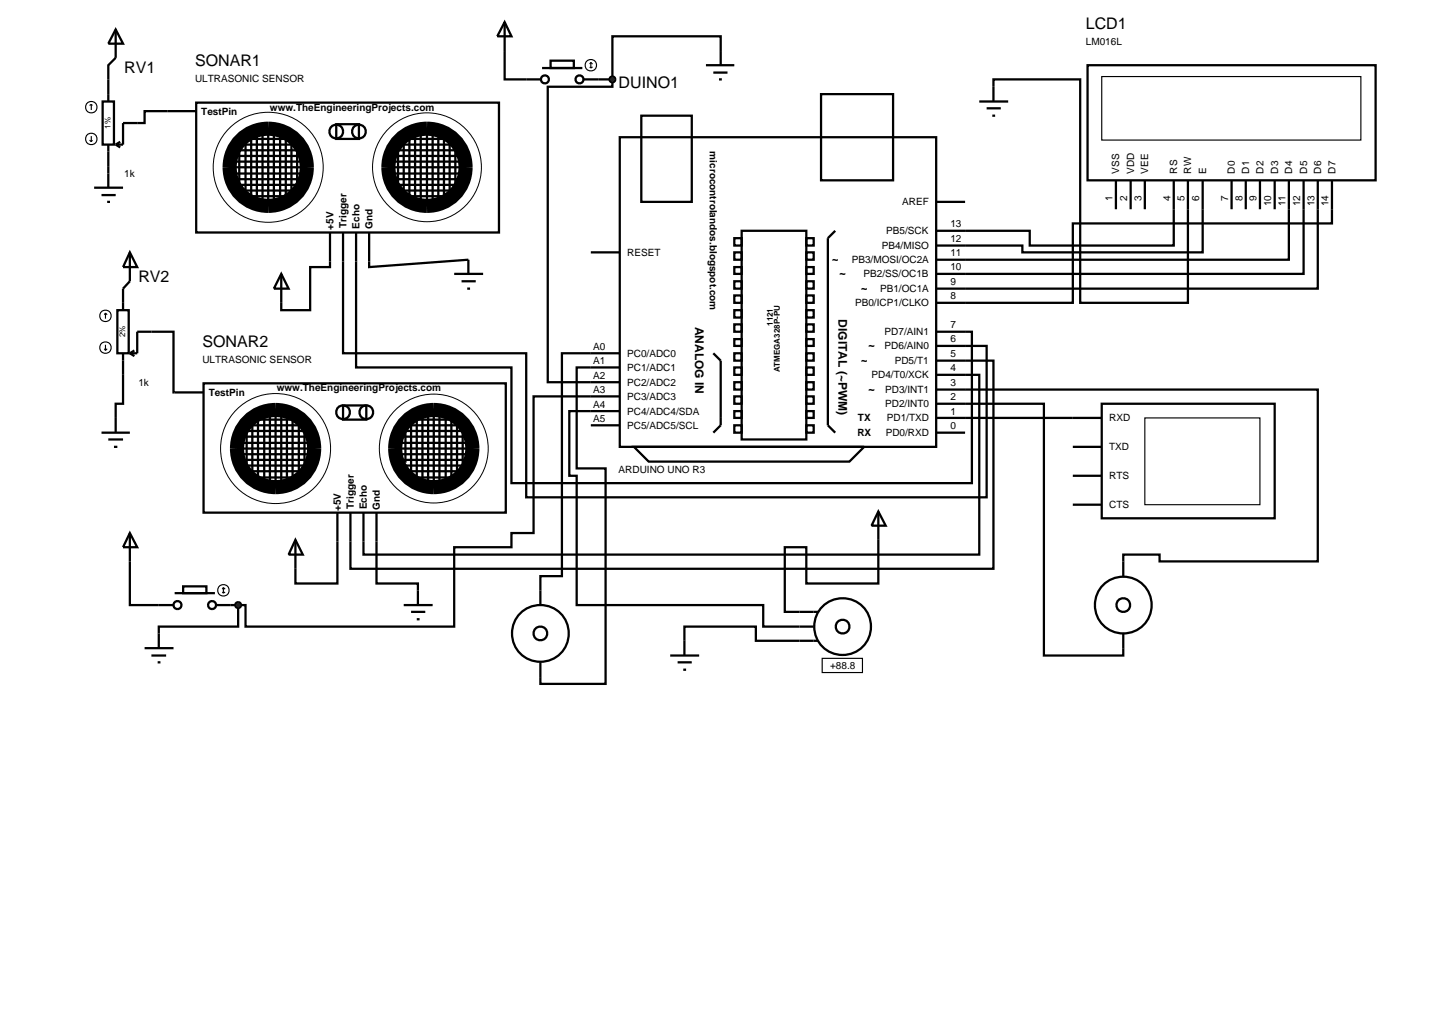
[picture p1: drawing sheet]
<svg xmlns="http://www.w3.org/2000/svg" width="257mm" height="180mm" viewBox="0 0 257 180" stroke-linecap="round" stroke-linejoin="round" font-family="sans-serif">
<g fill="none" stroke="#000" stroke-width=".4">
<path d="M18.1 17.9h2v7.6h-2zM20.4 5.2v5l-1.3 1.3v6.4M20.4 5.2l1.3 2.5h-2.6zM34.6 18.1h53.4v22.9h-53.4zM34.6 19.6h-9.1v2.1h-3.8v3.8h-1.3M89 3.9v10.1h6.3M89 3.9l1.2 2.5h-2.5zM95.6 12h7.1M97.1 10.7h4.1v1.3h-4.1zM102.9 14h5.1M108 14v1.3h-11.4v52.1h12.7M124.5 11.5h5"/>
<path d="M125.8 12.8h2.5M126.8 14h.5M127.1 11.5v-5.1h-19.1v7.6M144.8 16.6h12.7v15.2h-12.7zM172.7 17.9h5.1M174 19.1h2.5M175.2 17.9v-3.9h15.3v39.4h19v-21.6M191.8 11.5h50.8v20.3h-50.8zM16.6 33.1h5.1M17.9 34.4h2.5M18.9 35.6h.5M19.1 25.5v7.6"/>
<path d="M20.4 25.5l.8 .5M21.2 25l-.8 .5M40.2 30.6h13M40.7 28.5h12.7M40.7 27.5h12.5M40.7 31.6h12.2M41 29.5h12.2M41.2 26.5h11.7M41.2 25.5h10.9M41.2 32.6h11.5M41.5 33.6h10.9M41.5 34.6h10.4"/>
<path d="M42.2 26.2v6.6M42.5 24.5h8.6M43.3 24.7v9.4M44.3 24.5v10.4M45.3 23.7v11.7M46.3 23.7v11.9M47.3 23.7v12.4M48.3 23.7v12.4M49.4 23.2v12.7M50.4 24.2v11.7M51.4 25.5v9.6M52.4 26.5v6.6"/>
<path d="M59.3 21.9h4v2.6h-4zM68.7 27.5h12.2M69.2 29.5h12.7M69.2 28.5h12.4M69.2 30.6h12.4M69.4 26.5h11.5M69.4 25.5h10.4M69.4 31.6h11.7M69.9 32.6h11.5M70.2 26.2v5.9M70.4 33.6h9.7M70.9 24.5h8.2"/>
<path d="M71.2 34.6h7.6M71.2 24.7v9.4M72.2 24.2v10.7M73.2 23.4v12M74.2 23.4v12.2M75.3 23.4v12.2M76.3 23.4v12.2M77.3 23.7v11.7M78.3 24.2v10.7M79.3 25.5v8.6M80.3 26v7.1M109.3 24.2h55.8v54.6h-55.8z"/>
<path d="M113.1 20.4h8.9v15.2h-8.9zM165.1 35.6h5.1M175 20.4h.5M196.8 31.8v5.1M199.4 31.8v5.1M201.9 31.8v5.1M207 31.8v11.5h-25.4v-2.6h-16.5M212.1 31.8v12.7h-31.8v-1.2h-15.2M217.2 31.8v5.1M219.7 31.8v5.1M222.2 31.8v5.1M224.8 31.8v5.1"/>
<path d="M227.3 31.8v14h-62.2M229.9 31.8v16.5h-64.8M232.4 31.8v19.1h-67.3M234.9 31.8v7.6h-45.7v14h-24.1M20.7 54.7h2v7.6h-2zM22.9 44.5l1.3 2.6h-2.5zM22.9 44.5v5.1l-1.2 1.3v3.8M49.6 48.3l1.3 2.6h-2.6zM58.2 41v6.1h-3.5v7.6h-5.1v-6.4M60.5 41v21.3h32.3v25.4h81.2v-26.7h-8.9M62.8 41v23.8h27.4v20.4h81.2v-26.7h-6.3M65.1 41v6.1l17.5-1.3v2.5"/>
<path d="M80.1 48.3h5.1M81.4 49.6h2.5M82.4 50.9h.5M104.2 44.5h5.1M129.5 42h1.3v1.3h-1.3zM129.5 44.5h1.3v1.3h-1.3zM129.5 47.1h1.3v1.2h-1.3zM129.5 49.6h1.3v1.3h-1.3zM129.5 52.1h1.3v1.3h-1.3zM129.5 54.7h1.3v1.3h-1.3zM129.5 57.2h1.3v1.3h-1.3zM129.5 59.8h1.3v1.2h-1.3z"/>
<path d="M130.8 40.7h11.4v36.8h-11.4zM142.2 42h1.3v1.3h-1.3zM142.2 44.5h1.3v1.3h-1.3zM142.2 47.1h1.3v1.2h-1.3zM142.2 49.6h1.3v1.3h-1.3zM142.2 52.1h1.3v1.3h-1.3zM142.2 54.7h1.3v1.3h-1.3zM142.2 57.2h1.3v1.3h-1.3zM142.2 59.8h1.3v1.2h-1.3zM147.3 40.7l-1.3 1.3v33l1.3 1.3M17.9 76.3h5M19.1 77.5h2.6"/>
<path d="M20.1 78.8h.6M21.7 62.3v8.9h-1.3v5.1M22.9 62.3h1.3v-3.8h6.4v10.7h5.3M22.9 62.3l.8 .5M23.7 61.8l-.8 .5M35.9 67.6h53.3v22.8h-53.3zM42 78.1h12.7M42 77h12.4M42.2 79.1h12.2M42.5 75h10.9M42.5 76h11.7M43.5 75.8v6.6"/>
<path d="M43.8 74h8.6M44.5 74.2v9.4M45.5 74v10.4M46.6 73.2v11.7M47.6 73.2v12M48.6 73.2v12.5M49.6 73.2v12.5M50.6 72.7v12.7M51.6 73.7v11.7M52.7 75v9.7M53.7 76v6.6M60.5 71.5h4.1v2.5h-4.1z"/>
<path d="M69.9 77h12.2M70.4 79.1h12.7M70.4 78.1h12.5M70.7 75h10.4M70.7 76h11.4M71.5 75.8v5.8M72.2 74h8.1M72.5 74.2v9.4M73.5 73.7v10.7M74.5 73v11.9M75.5 73v12.2M76.5 73v12.2"/>
<path d="M77.5 73v12.2M78.6 73.2v11.7M79.6 73.7v10.7M80.6 75v8.6M81.6 75.5v7.1M104.2 75h5.1M109.3 62.3h-10.2v39.3h-3.8v5.1M109.3 64.8h-7.6v17.8h5.1v38h-11.5v-3.8M109.3 69.9h-15.2v24.1h-3.9v2.5h-10.1v14h-36.8v-3.8h-1.3M109.3 72.5h-8.9v11.4h1.3v22.8h32.9v3.8h6.4M111.8 78.8h40.6l-2.6 2.6h-35.4zM125.8 62.3l1.3 1.3v11.4l-1.3 1.3"/>
<path d="M129.5 62.3h1.3v1.3h-1.3zM129.5 64.8h1.3v1.3h-1.3zM129.5 67.4h1.3v1.3h-1.3zM129.5 69.9h1.3v1.3h-1.3zM129.5 72.5h1.3v1.2h-1.3zM129.5 75h1.3v1.3h-1.3zM142.2 62.3h1.3v1.3h-1.3zM142.2 64.8h1.3v1.3h-1.3zM142.2 67.4h1.3v1.3h-1.3zM142.2 69.9h1.3v1.3h-1.3zM142.2 72.5h1.3v1.2h-1.3zM142.2 75h1.3v1.3h-1.3z"/>
<path d="M165.1 66.1h7.6v31.7h-108.6v-7.4M165.1 63.6h10.1v36.7h-113.4v-9.9M165.1 68.7h67.3v30.3h-27.9v-1.2h-6.4v3.8M165.1 71.2h19v44.4h14v-3.9M165.1 73.7h29.2M165.1 76.3h5.1M189.2 78.8h5.1M194.3 71.2h30.5v20.2h-30.5zM22.9 99v7.7h5.1M41.5 80.1h12.9M42 81.1h12.2M42.5 82.1h11.4"/>
<path d="M42.8 83.1h10.9M42.8 84.2h10.4M52.1 95.2l1.3 2.6h-2.5zM59.5 90.4v12.5h-7.4v-7.7M66.4 90.4v12.5h7.3v3.8M70.4 80.1h12.5M70.7 81.1h11.7M71.2 82.1h11.4M71.7 83.1h9.7M72.5 84.2h7.6M154.9 95.2v7.7h-12.7v-6.4h-3.8v11.4h2.6M189.2 83.9h5.1"/>
<path d="M189.2 89h5.1M40.7 106.7h1.3M42 106.7v3.8h-14v1.2M71.2 106.7h5.1M72.5 107.9h2.5M73.5 109.2h.5M120.7 113v-2.5h12.6v2.5h7.7"/>
<circle cx="96.1" cy="14" r=".7"/>
<circle cx="102.2" cy="14" r=".7"/>
<circle cx="59.3" cy="23.2" r="1.21"/>
<circle cx="63.3" cy="23.2" r="1.21"/>
<circle cx="60.5" cy="72.7" r="1.21"/>
<circle cx="64.6" cy="72.7" r="1.21"/>
<circle cx="95.3" cy="111.7" r="5"/>
<circle cx="95.3" cy="111.7" r="1.21"/>
<circle cx="198.1" cy="106.7" r="5"/>
<circle cx="198.1" cy="106.7" r="1.21"/>
</g>
<g fill="none" stroke="#000" stroke-width=".2">
<path d="M16.1 18.4l-.3 .2M16.1 18.4l.2 .2M16.1 18.4v1M104 11.8l.2 .2M104.2 11v1M104.2 11l-.2 .3M104.2 11l.3 .3M104.5 11.8l-.3 .2M194.3 13.5h45.7v11.2h-45.7zM15.8 24.7l.3 .3M16.1 24v1M16.3 24.7l-.2 .3"/>
<path d="M18.6 55.2l-.2 .3M18.6 55.2l.3 .3M18.6 55.2v1M18.4 61.5l.2 .3M18.6 60.8v1M18.9 61.5l-.3 .3M201.9 73.7h20.3v15.3h-20.3z"/>
<circle cx="16.1" cy="18.9" r="1.01"/>
<circle cx="104.2" cy="11.5" r="1.01"/>
<circle cx="16.1" cy="24.5" r="1.01"/>
<circle cx="18.6" cy="55.7" r="1.01"/>
<circle cx="18.6" cy="61.3" r="1.01"/>
</g>
<g fill="none" stroke="#000" stroke-width=".18">
<circle cx="47.3" cy="29.5" r="9.7"/>
<circle cx="75.3" cy="29.5" r="9.6"/>
<circle cx="48.6" cy="79.1" r="9.7"/>
<circle cx="76.5" cy="79.1" r="9.6"/>
</g>
<g fill="none" stroke="#000" stroke-width="2.5" stroke-linecap="butt">
<circle cx="47.3" cy="29.5" r="6.8"/>
<circle cx="75.3" cy="29.5" r="6.8"/>
<circle cx="48.6" cy="79.1" r="6.8"/>
<circle cx="76.5" cy="79.1" r="6.8"/>
</g>
<path d="M107.6 13.7l.4-.2-.5 .5zM108 13.5l.4 .2 .1 .3zM108 14.5l.5-.5-.1 .3zM107.5 14l.5 .5-.3-.1z" fill="#004000" stroke="#000" stroke-width=".4"/>
<path d="M107.5 14l.5-.5 .5 .5-.5 .5z" fill="#004000"/>
<g fill="none" stroke="#000" stroke-width=".4">
<path d="M22.9 94l1.3 2.5h-2.5zM22.9 94v5M25.5 114.3h5.1M26.7 115.6h2.6M27.8 116.8h.5M28 106.7h2.6M28 111.7v2.6M30.8 104.6h7.1M32.3 103.4h4.1v1.2h-4.1zM38.2 106.7h2.5"/>
<circle cx="31.3" cy="106.7" r=".7"/>
<circle cx="37.4" cy="106.7" r=".7"/>
</g>
<g fill="none" stroke="#000" stroke-width=".2">
<path d="M39.2 104.4l.2 .2M39.4 103.6v1M39.4 103.6l-.2 .3M39.4 103.6l.3 .3M39.7 104.4l-.3 .2"/>
<circle cx="39.4" cy="104.1" r="1.01"/>
</g>
<path d="M41.7 106.3l.3-.1-.5 .5zM42 106.2l.3 .1 .2 .4zM42 107.2l.5-.5-.2 .4zM41.5 106.7l.5 .5-.3-.1z" fill="#004000" stroke="#000" stroke-width=".4"/>
<path d="M42 106.2l.5 .5-.5 .5-.5-.5z" fill="#004000"/>
<g fill="none" stroke="#000" stroke-width=".4">
<path d="M154.9 90.2l1.3 2.5h-2.5zM154.9 90.2v5M118.2 115.6h5.1M119.5 116.8h2.5M120.5 118.1h.5M120.7 113v2.6M141 107.9h3.3M141 113h3.3M141 110.5h2.5"/>
<circle cx="148.6" cy="110.5" r="1.21"/>
<circle cx="148.6" cy="110.5" r="5"/>
</g>
<path d="M145 116.1h7.1v2.5h-7.1z" fill="none" stroke="#000" stroke-width=".2"/>
<g font-size="2.8">
<text x="191.5" y="5.2">LCD1</text>
<text x="34.4" y="11.6">SONAR1</text>
<text x="21.9" y="12.9">RV1</text>
<text x="109.1" y="15.5">DUINO1</text>
<text x="24.4" y="49.8">RV2</text>
<text x="35.7" y="61.2">SONAR2</text>
</g>
<g font-size="2.1">
<text x="146.7" y="46.4">~</text>
<text x="148" y="48.9">~</text>
<text x="151.8" y="51.5">~</text>
<text x="122.6" y="57.6" transform="rotate(90 122.6 57.6)">ANALOG IN</text>
<text x="147.9" y="56.3" transform="rotate(90 147.9 56.3)">DIGITAL (~PWM)</text>
<text x="151.8" y="64.2">~</text>
<text x="153.1" y="61.6">~</text>
<text x="153.1" y="69.3">~</text>
</g>
<g font-size="1.8">
<text x="191.5" y="8">LM016L</text>
<text x="34.4" y="14.4">ULTRASONIC SENSOR</text>
<text x="35.5" y="20.2">TestPin</text>
<text x="47.6" y="19.5">www.TheEngineeringProjects.com</text>
<text x="125.2" y="26.7" transform="rotate(90 125.2 26.7)">microcontrolandos.blogspot.com</text>
<text x="21.9" y="31.3">1k</text>
<text x="196.2" y="35.4" transform="rotate(-90 196.2 35.4)">1</text>
<text x="197.4" y="30.6" transform="rotate(-90 197.4 30.6)">VSS</text>
<text x="198.8" y="35.4" transform="rotate(-90 198.8 35.4)">2</text>
<text x="200" y="30.6" transform="rotate(-90 200 30.6)">VDD</text>
<text x="201.3" y="35.4" transform="rotate(-90 201.3 35.4)">3</text>
<text x="202.5" y="30.6" transform="rotate(-90 202.5 30.6)">VEE</text>
<text x="206.4" y="35.4" transform="rotate(-90 206.4 35.4)">4</text>
<text x="207.6" y="30.6" transform="rotate(-90 207.6 30.6)">RS</text>
<text x="208.9" y="35.4" transform="rotate(-90 208.9 35.4)">5</text>
<text x="210.1" y="30.6" transform="rotate(-90 210.1 30.6)">RW</text>
<text x="211.5" y="35.4" transform="rotate(-90 211.5 35.4)">6</text>
<text x="212.7" y="30.6" transform="rotate(-90 212.7 30.6)">E</text>
<text x="216.6" y="35.4" transform="rotate(-90 216.6 35.4)">7</text>
<text x="217.8" y="30.6" transform="rotate(-90 217.8 30.6)">D0</text>
<text x="219.1" y="35.4" transform="rotate(-90 219.1 35.4)">8</text>
<text x="220.3" y="30.6" transform="rotate(-90 220.3 30.6)">D1</text>
<text x="221.6" y="35.4" transform="rotate(-90 221.6 35.4)">9</text>
<text x="222.8" y="30.6" transform="rotate(-90 222.8 30.6)">D2</text>
<text x="225.4" y="30.6" transform="rotate(-90 225.4 30.6)">D3</text>
<text x="227.9" y="30.6" transform="rotate(-90 227.9 30.6)">D4</text>
<text x="230.5" y="30.6" transform="rotate(-90 230.5 30.6)">D5</text>
<text x="233" y="30.6" transform="rotate(-90 233 30.6)">D6</text>
<text x="235.5" y="30.6" transform="rotate(-90 235.5 30.6)">D7</text>
<text x="58.8" y="40.5" transform="rotate(-90 58.8 40.5)">+5V</text>
<text x="61.1" y="40.2" transform="rotate(-90 61.1 40.2)">Trigger</text>
<text x="63.4" y="40.3" transform="rotate(-90 63.4 40.3)">Echo</text>
<text x="65.7" y="40.4" transform="rotate(-90 65.7 40.4)">Gnd</text>
<text x="156.3" y="41.3">PB5/SCK</text>
<text x="159.1" y="36.2">AREF</text>
<text x="167.6" y="40.1">13</text>
<text x="224.2" y="36.4" transform="rotate(-90 224.2 36.4)">10</text>
<text x="226.7" y="36.4" transform="rotate(-90 226.7 36.4)">11</text>
<text x="229.3" y="36.4" transform="rotate(-90 229.3 36.4)">12</text>
<text x="231.8" y="36.4" transform="rotate(-90 231.8 36.4)">13</text>
<text x="234.3" y="36.4" transform="rotate(-90 234.3 36.4)">14</text>
<text x="110.6" y="45.1">RESET</text>
<text x="150.2" y="46.4">PB3/MOSI/OC2A</text>
<text x="155.5" y="43.9">PB4/MISO</text>
<text x="167.6" y="47.7">10</text>
<text x="167.6" y="45.2">11</text>
<text x="167.6" y="42.7">12</text>
<text x="150.8" y="54">PB0/ICP1/CLKO</text>
<text x="152.3" y="48.9">PB2/SS/OC1B</text>
<text x="155.2" y="51.5">PB1/OC1A</text>
<text x="167.6" y="52.8">8</text>
<text x="167.6" y="50.3">9</text>
<text x="156" y="59.1">PD7/AIN1</text>
<text x="167.6" y="57.9">7</text>
<text x="35.7" y="64">ULTRASONIC SENSOR</text>
<text x="104.6" y="64.2">A1</text>
<text x="104.6" y="61.7">A0</text>
<text x="110.6" y="65.4">PC1/ADC1</text>
<text x="110.6" y="62.9">PC0/ADC0</text>
<text x="156" y="61.6">PD6/AIN0</text>
<text x="157.8" y="64.2">PD5/T1</text>
<text x="167.6" y="65.5">4</text>
<text x="167.6" y="63">5</text>
<text x="167.6" y="60.4">6</text>
<text x="24.4" y="68.1">1k</text>
<text x="36.8" y="69.8">TestPin</text>
<text x="48.8" y="69">www.TheEngineeringProjects.com</text>
<text x="104.6" y="71.9">A4</text>
<text x="104.6" y="69.3">A3</text>
<text x="104.6" y="66.8">A2</text>
<text x="110.6" y="70.5">PC3/ADC3</text>
<text x="110.6" y="68">PC2/ADC2</text>
<text x="153.7" y="66.7">PD4/T0/XCK</text>
<text x="156.1" y="71.8">PD2/INT0</text>
<text x="156.1" y="69.3">PD3/INT1</text>
<text x="167.6" y="70.6">2</text>
<text x="167.6" y="68.1">3</text>
<text x="104.6" y="74.4">A5</text>
<text x="110.6" y="75.6">PC5/ADC5/SCL</text>
<text x="110.6" y="73.1">PC4/ADC4/SDA</text>
<text x="151.2" y="76.9">RX</text>
<text x="151.3" y="74.3">TX</text>
<text x="156.2" y="76.9">PD0/RXD</text>
<text x="156.4" y="74.3">PD1/TXD</text>
<text x="167.6" y="75.7">0</text>
<text x="167.6" y="73.1">1</text>
<text x="195.6" y="74.3">RXD</text>
<text x="109.1" y="83.4">ARDUINO UNO R3</text>
<text x="195.6" y="79.4">TXD</text>
<text x="62.4" y="89.7" transform="rotate(-90 62.4 89.7)">Trigger</text>
<text x="64.7" y="89.8" transform="rotate(-90 64.7 89.8)">Echo</text>
<text x="67" y="89.9" transform="rotate(-90 67 89.9)">Gnd</text>
<text x="195.6" y="84.5">RTS</text>
<text x="195.6" y="89.6">CTS</text>
<text x="60.1" y="90.1" transform="rotate(-90 60.1 90.1)">+5V</text>
<text x="146.4" y="117.9">+88.8</text>
</g>
<g font-size="1.4">
<text x="19.5" y="22.7" transform="rotate(-90 19.5 22.7)">1%</text>
<text x="22.1" y="59.5" transform="rotate(-90 22.1 59.5)">2%</text>
<text x="136.3" y="57.5" transform="rotate(-90 136.3 57.5)">1121</text>
<text x="137.5" y="65.7" transform="rotate(-90 137.5 65.7)">ATMEGA328P-PU</text>
</g>
</svg>
